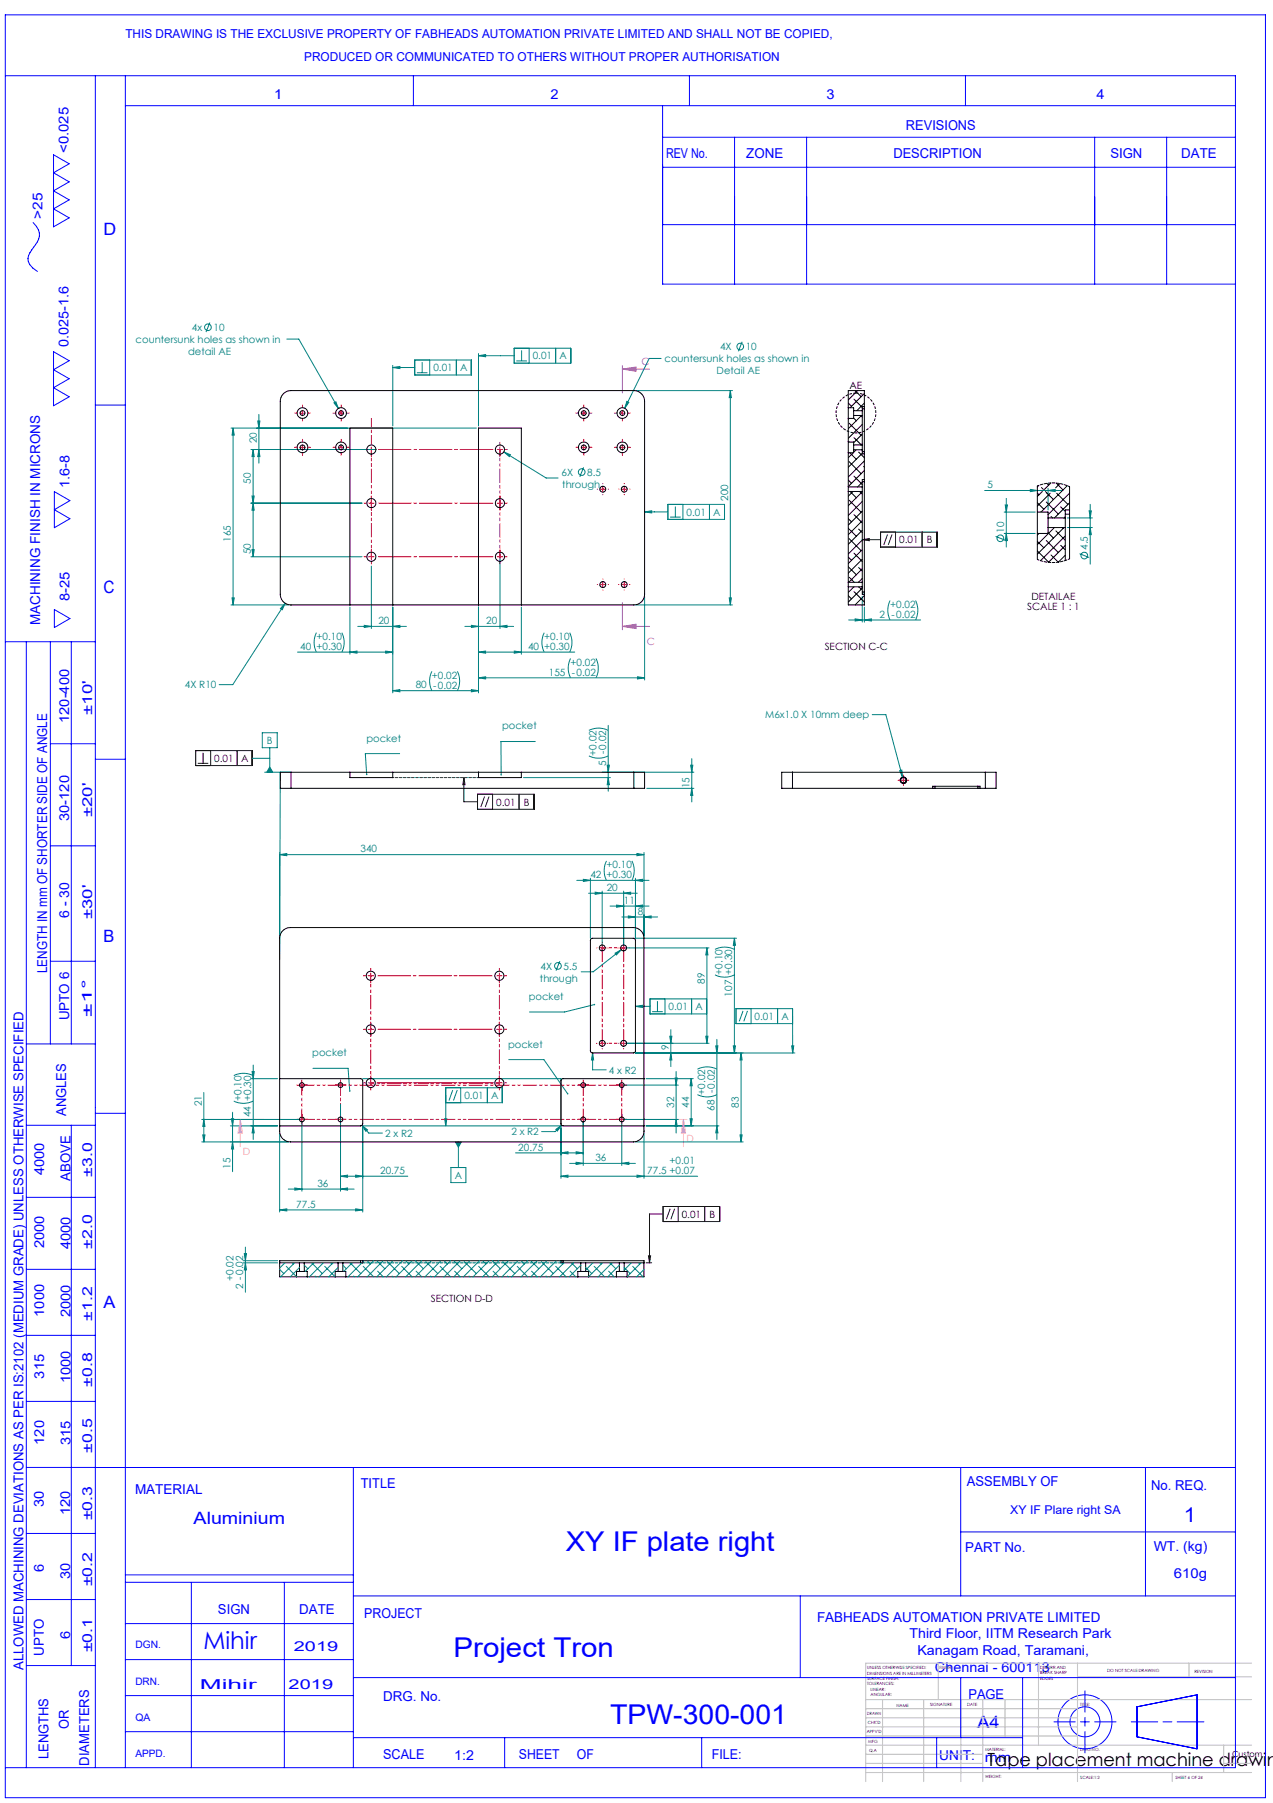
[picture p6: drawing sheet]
<svg xmlns="http://www.w3.org/2000/svg" width="594mm" height="841mm" viewBox="0 0 594 841" stroke-linecap="round" stroke-linejoin="round" font-family="sans-serif">
<g fill="none" stroke="#191924" stroke-width=".47">
<path d="M402 252h9M402 252l4-1v1zM411 248h26v7h-26zM414 249l-2 5M416 249l-2 5M418 248v7M430 248v7M91 350h27v7h-27zM92 356h5M95 351v5M98 350v7M111 350v7"/>
<path d="M216 363l1 3h-1zM216 363v11h7M223 370h26v7h-26zM226 372l-2 4M228 372l-2 4M230 370v7M242 370v7M309 563h27v7h-27zM309 566h-6v23M313 564l-2 5M315 564l-2 5M316 563v7"/>
<path d="M329 563v7M301 589h3M303 586h1l-1 3z"/>
</g>
<g fill="none" stroke="#008080" stroke-width=".47">
<path d="M98 150l-2 5M134 158h5l19 33M346 159l-1 5M183 171h4v1zM183 171h11M183 170v29M194 168h26v7h-26zM195 174h4M197 169v5M201 168v7M213 168v7M223 166l4-1v1z"/>
<path d="M223 166h17M223 165v34M240 162h26v7h-26zM241 168h5M243 163v5M247 162v7M259 162v7M308 167h-5l-11 23M108 200h114M109 200v3h-1zM109 200v82M120 196h1v4z"/>
<path d="M121 193v23M156 188l1-1 1 4zM292 187l1 1-1 2zM297 182h45M341 182v3h-1zM341 182v100M117 210h59M118 210l1 3h-1zM118 210v50M121 210v3h-1zM235 211l3 1v1zM235 211l20 12h5"/>
<path d="M272 218l-1 4M117 235h52M118 231h1l-1 4zM118 235l1 3h-1zM301 239l3-1v1zM301 239h11M312 235h26v7h-26zM315 236v5M319 235v7M331 235v7M459 229h36M469 239h14"/>
<path d="M469 236h1v3zM470 232v23M481 228l3 1h-3zM489 229l3-1v1zM489 228v10M508 238h1v4zM509 235v28M117 260h52M118 256h1l-1 4zM313 241h5M465 250l4 2M469 249h14"/>
<path d="M470 249v3h-1zM498 246h12M498 242h12M504 258l4 2M509 246v3h-1zM108 279h1v3zM173 264v29M233 261v32M301 278v39M340 279h1v3zM402 278v12M108 282h27"/>
<path d="M133 281l-1 3h-1zM133 281l-24 38h-7M148 295a10 10 0 0 0 0 9M160 295a10 10 0 0 1 0 9M163 283v22M167 292h23M170 292h3l-3 1zM183 292h4v1zM183 283v40M217 292h23M220 292h3l-3 1zM223 283v40"/>
<path d="M233 292h4v1zM243 283v22M254 295a10 10 0 0 0 0 9M266 295a10 10 0 0 1 0 9M297 282h45M396 289h34M399 289h3l-3 1zM403 289h4v1zM403 283v7M415 280a10 10 0 0 0 0 9M427 280a10 10 0 0 1 0 9M139 304h44"/>
<path d="M163 304h4v1zM180 304h3l-3 1zM202 313a10 10 0 0 0 0 9M213 313a10 10 0 0 1 0 9M223 304h45M223 304h4v1zM223 316h4v1zM223 316h78M240 304h3l-3 1zM266 307a10 10 0 0 0 0 9M278 307a10 10 0 0 1 0 9M297 316h4l-4 1z"/>
<path d="M183 322h4v1zM183 322h40M220 322h3l-3 1zM284 338v31M407 333h6l8 30M118 354h8M122 342h7v7h-7zM126 358l1 2h-3zM126 349v11M186 352h-16l1 9M250 346h-16v15M275 353a10 10 0 0 0 9 0"/>
<path d="M275 341a10 10 0 0 1 9 0M283 357h1v3zM322 357h1v3zM323 354v20M420 359h1v4zM123 360h13M131 360l-1 87M244 363h41M281 360h43M284 363v3h-1zM302 368h22M323 368v3h-1z"/>
<path d="M130 399l4-1v1zM130 398v39M130 399h170M297 398l3 1h-3zM300 398v39M269 411h34M272 410l3 1h-3zM275 417h22M275 410v28M278 416l3 1h-3zM281 416v25M283 402a10 10 0 0 0 0 9"/>
<path d="M291 417l3-1v1zM291 416v25M295 402a10 10 0 0 1 0 9M297 411l3-1v1zM297 410v28h47M285 423h18M288 422l3 1h-3zM290 428h17M293 427l4 1h-4zM297 423l3-1v1zM300 428l4-1v1zM343 438v3h-1z"/>
<path d="M343 438v53M261 448l-2 5M287 445l3-2-2 2zM290 443l-13 10h-6M292 442h39M330 442v45M330 442v3h-1zM334 455a10 10 0 0 0 9 0M334 443a10 10 0 0 1 9 0M277 469l-14 3h-16M297 469h3v1zM297 469h6"/>
<path d="M304 472h5M307 467v5M310 466v7M323 466v7M330 466h-27v7h27M343 470h27v7h-27zM347 472l-2 4M349 472l-2 4M350 470v7M363 470v7M370 474v17M118 500h1l-1 3z"/>
<path d="M118 497v35M146 498h16l1 11M237 494h17l11 16M277 491v3h-1zM277 491v8h6M292 487h39M297 491h74M313 483h1l-1 4zM313 491l1 3h-1zM313 480v18M315 500v29M325 499a10 10 0 0 1 10 0"/>
<path d="M329 483h1v4zM334 488h1v3zM335 485v47M342 488h1v3zM346 491v3h-1zM346 491v42M369 488h1v3zM95 510v23M109 519v28M109 514a10 10 0 0 0 9 0M109 502a10 10 0 0 1 9 0M117 503h13"/>
<path d="M159 515v41M169 503h93v47M208 514h26v-7h-26v18M211 508l-1 5M213 508l-1 5M215 507v7M227 507v7M291 506h26M301 503h22M315 503h1l-1 3zM323 503v3h-1zM323 503v22"/>
<path d="M325 511a10 10 0 0 0 10 0M94 522h46M94 533h41M95 529h1l-1 4zM95 522l1 3h-1zM107 525h23M108 522h1v3zM109 533v3h-1zM118 525l1 3h-1zM130 529v36M141 523v33M169 525l2 2v1z"/>
<path d="M169 525l3 4h6M207 522h1v3zM212 533h3l-1 2zM214 533v12M241 538h31M259 527l3-2-2 3zM262 538l3-1v1zM262 525h-93v40M262 525l-3 3h-6M269 537l3 1h-3zM272 523v21M290 523v21"/>
<path d="M291 522h26M297 533h50M300 529v21M301 525h34M315 522l1 3h-1zM322 522h1v3zM335 525v3h-1zM345 529h1v4zM135 555h30M138 554l3 1h-3zM159 549l3-1v1zM159 555l3-1v1z"/>
<path d="M159 549h31M166 548l3 1h-3zM210 545h7v7h-7zM262 549l3-1v1zM262 549h64M266 543h30M269 542l3 1h-3zM290 543l3-1v1zM297 548l3 1h-3zM130 564h39M130 564h4v1zM166 564h3l-3 1z"/>
<path d="M113 589h17M113 588h17M114 585h1v3zM115 582v21M115 589v3h-1z"/>
<circle cx="97" cy="153" r="1.6"/>
<circle cx="345" cy="162" r="1.6"/>
<circle cx="271" cy="220" r="1.6"/>
<circle cx="467" cy="251" r="1.5"/>
<circle cx="506" cy="259" r="1.6"/>
<circle cx="260" cy="451" r="1.6"/>
</g>
<path d="M420 364a1.5 1.5 0 0 1 1-2 1.5 1.5 0 0 1 2 2 1.5 1.5 0 0 1-2 1" fill="none" stroke="#000" stroke-width=".47"/>
<path d="M399 183a9 9 0 0 0-8 14 9 9 0 0 0 16 1 9 9 0 0 0-7-15h-1" fill="none" stroke="#000" stroke-width=".47" stroke-dasharray="1.3 .6" stroke-linecap="butt"/>
<path d="M111 522h12M112 522l1 7h-2zM112 522v13M308 522h12M319 522l1 7h-2zM319 522v13" fill="none" stroke="#ff80c0" stroke-width=".47"/>
<path d="M290 172l7-1v2zM290 172h13M290 171v12M290 292l7-1v2zM290 281v13M290 292h13" fill="none" stroke="#f0f" stroke-width=".47"/>
<g fill="none" stroke="#00f" stroke-width=".47">
<path d="M2 7h588v832h-588zM2 35h574v790h-574M44 35v790M58 35v790M193 35v14M322 35v14M450 35v14M58 49h518M309 49v84h267M25 72l7 4-7 5 7 4-7 4 7 4-7 4 7 5-7 4zM309 78h267M309 64h267"/>
<path d="M343 64v69M376 64v69M511 64v69M544 64v69M15 104a7 7 0 0 1 2 10l-2 3a6 6 0 0 0 2 10M309 105h267M25 164l7 4-7 4 7 5-7 4 7 4-7 4zM44 189h14M25 229l8 5-8 4 8 4-8 4zM2 299h42M12 299v526M23 299v188"/>
<path d="M25 284l8 5-8 4zM33 299v188M23 347h21M44 354h14M23 395h21M23 448h21M12 487h32M44 519h14M12 525h32M33 525v252M12 558h32M12 592h32"/>
<path d="M12 623h32M12 654h32M12 684h32M44 685h532M165 685v140M448 685v59M534 685v59M12 715h32M448 715h128M58 735h107M58 738h107M89 738v87"/>
<path d="M133 738v87M12 746h32M58 757h107M165 744h411M373 744v39M12 777h32M58 774h107M58 791h107M165 783h411M448 783v28M477 783v42M506 789v10"/>
<path d="M531 796l28-5v25l-28-6zM58 808h107M165 811h312M235 811v14M327 811v14M437 811v14M492 803h10M504 803h4M506 801v4M506 808v10M511 803h10M528 803h12"/>
<path d="M543 803h4M549 803h13"/>
<circle cx="506" cy="803" r="7"/>
<circle cx="506" cy="803" r="13"/>
</g>
<g fill="none" stroke="#f00" stroke-width=".47" stroke-dasharray="15.2 1.3 1.3 1.3">
<path d="M139 193h-2M141 190v-1M141 195v1M144 193h1M157 193h-2M159 190v-1M159 195v1M162 193h1M270 193h-1M272 190v-1M272 195v1M275 193h1"/>
<path d="M288 193h-1M290 190v-1M290 195v1M293 193h1M139 209h-2M141 206v-1M141 211v1M144 209h1M157 209h-2M159 206v-1M159 211v1M162 209h1"/>
<path d="M171 210h-1M173 212v1M233 210v-2M233 210h-1M233 210v1M233 210h2M233 207v-1M233 212v1M236 210h1M270 209h-1M272 206v-1M272 211v1"/>
<path d="M275 209h1M288 209h-1M290 206v-1M290 211v1M293 209h1M171 235h-1M173 232v-1M173 237v1M233 235v-2M233 235h-1M233 235v1M233 235h2"/>
<path d="M233 232v-1M233 237v1M236 235h1M279 228h.1M281 226h.1M281 231h.1M284 228h.1M289 228h.1M291 226h.1M291 231h.1M294 228h.1M171 260h-1"/>
<path d="M173 257v-1M233 260v-2M233 260h-1M233 260v1M233 260h2M233 257v-1M236 260h1M173 262v1M233 262v1M279 273h.1M281 270h.1M281 275h.1"/>
<path d="M284 273h.1M289 273h.1M291 270h.1M291 275h.1M294 273h.1M420 364h-1M422 363v-2M422 365v1M423 364h1M281 440h.1M291 440h.1M171 455h-1"/>
<path d="M173 453v-1M173 458v1M233 455v-1M233 455h-1M233 455v1M233 455h1M233 453v-1M233 458v1M236 455h.1M279 442h-1M281 445h.1M284 442h.1"/>
<path d="M289 442h-1M291 445h.1M294 442h.1M173 478v-1M233 478v-1M171 480h-1M173 483v1M233 480v-1M233 480h-1M233 480v1M233 480h1M233 483v1"/>
<path d="M236 480h.1M279 487h-1M281 484h.1M281 489h.1M284 487h.1M289 487h-1M291 484h.1M291 489h.1M294 487h.1M140 506h-1M141 505v-1M141 507v2"/>
<path d="M142 506h1M158 506h-1M159 505v-1M159 507v2M160 506h1M171 505h-1M173 503v-1M173 508v1M233 505v-1M233 505h-1M233 505v1M233 505h1"/>
<path d="M233 503v-1M233 508v1M236 505h.1M271 506h-1M272 505v-1M272 507v2M273 506h2M289 506h-1M290 505v-1M290 507v2M291 506h2M140 522h-1"/>
<path d="M141 521v-1M141 523v2M142 522h1M158 522h-1M159 521v-1M159 523v2M160 522h1M271 522h-1M272 521v-1M272 523v2M273 522h2M289 522h-1"/>
<path d="M290 521v-1M290 523v2M291 522h2"/>
</g>
<g fill="none" stroke="#f00" stroke-width=".47">
<path d="M140 193h2M141 191v3M158 193h2M159 191v3M271 193h3M272 191v3M289 193h3M290 191v3M140 209h2M141 207v3M158 209h2M159 207v3"/>
<path d="M172 210h3M173 208v3M271 209h3M272 207v3M289 209h3M290 207v3M172 235h3M173 233v3M280 228h3M281 227v2M290 228h3M291 227v2"/>
<path d="M172 260h3M173 258v3M280 273h3M281 271v3M290 273h3M291 271v3M420 364h3M422 363v2M172 455h2M173 454v2M280 442h2M281 441v2"/>
<path d="M290 442h2M291 441v2M173 479v2M172 480h2M280 487h2M281 485v3M290 487h2M291 485v3M140 506h2M141 505v2M158 506h2M159 505v2"/>
<path d="M172 505h2M173 504v2M271 506h2M272 505v2M289 506h2M290 505v2M140 522h2M141 521v2M158 522h2M159 521v2M271 522h2M272 521v2"/>
<path d="M289 522h2M290 521v2"/>
</g>
<path d="M176 210h55M176 235h55M176 260h55M176 455h55M176 480h55M176 505h55" fill="none" stroke="#f00" stroke-width=".47" stroke-dasharray="15.2 1.3 1.3 1.3" stroke-dashoffset="-.8"/>
<path d="M173 207v-12" fill="none" stroke="#f00" stroke-width=".47" stroke-dasharray="15.2 1.3 1.3 1.3" stroke-dashoffset="11.2"/>
<path d="M173 210v50M233 210v50M173 455v50M233 505v-50" fill="none" stroke="#f00" stroke-width=".47" stroke-dasharray="6.3 1.3 1.3 1.3 1.3 1.3" stroke-dashoffset="3.6"/>
<path d="M141 506v16M159 506v16M290 506v16M272 522v-16" fill="none" stroke="#f00" stroke-width=".47" stroke-dasharray="6.3 1.3 1.3 1.3 1.3 1.3" stroke-dashoffset="1.5"/>
<path d="M141 506h18M272 506h18M141 522h18M290 522h-18" fill="none" stroke="#f00" stroke-width=".47" stroke-dasharray="6.3 1.3 1.3 1.3 1.3 1.3" stroke-dashoffset=".5"/>
<path d="M173 505h60" fill="none" stroke="#f00" stroke-width=".47" stroke-dasharray="6.3 1.3 1.3 1.3 1.3 1.3" stroke-dashoffset="4.9"/>
<path d="M281 442h10M291 487h-10" fill="none" stroke="#f00" stroke-width=".47" stroke-dasharray="6.3 1.3 1.3 1.3 1.3 1.3" stroke-dashoffset="4.5"/>
<path d="M291 442v45M281 487v-45" fill="none" stroke="#f00" stroke-width=".47" stroke-dasharray="6.3 1.3 1.3 1.3 1.3 1.3"/>
<path d="M159 506h113M159 522h113" fill="none" stroke="#f00" stroke-width=".47" stroke-dasharray="6.3 1.3 1.3 1.3 1.3 1.3" stroke-dashoffset="3.7"/>
<path d="M183 363h40" fill="none" stroke="#008000" stroke-width=".47" stroke-dasharray="1.3 .6" stroke-dashoffset=".5"/>
<path d="M169 589h93" fill="none" stroke="#008000" stroke-width=".47" stroke-dasharray="1.3 .6" stroke-dashoffset=".1"/>
<g fill="none" stroke="#c0c0c0" stroke-width=".5">
<path d="M438 776v17M485 776v38M503 776v55M555 776v6M584 776h-180v55M404 793h180M404 797h99M412 793v38M431 793v38M448 793v38M459 793v38M469 793v17"/>
<path d="M503 782h81M404 810h99M404 806h99M404 801h99M404 818h55M404 814h180M571 814v13M404 827h180M404 823h55M547 827v4M571 823h13"/>
</g>
<path d="M403 289h4v1zM399 289h3l-3 1z" fill="#008080"/>
<path d="M216 363l1 3h-1zM402 252l4-1v1zM303 586h1l-1 3z" fill="#191924"/>
<g fill="#008080">
<path d="M126 358l1 2h-3zM223 166l4-1v1zM183 171h4v1zM301 239l3-1v1zM207 522h1v3zM369 488h1v3zM297 469h3v1zM212 533l2 2 1-2z"/>
<path d="M171 361v1zM234 361v1zM277 468l1 1z"/>
<path d="M481 228l3 1h-3zM489 229l3-1v1z"/>
<path d="M115 589v3h-1zM114 585h1v3z"/>
<path d="M509 246v3h-1zM508 238h1v4z"/>
<path d="M469 236h1v3zM470 249v3h-1z"/>
</g>
<path d="M319 522l1 7h-2zM112 522l1 7h-2z" fill="#ff80c0"/>
<path d="M290 172l7-1v2zM290 292l7-1v2z" fill="#f0f"/>
<g fill="#008080">
<path d="M233 292h4v1zM220 292h3l-3 1zM290 543l3-1v1zM269 542l3 1h-3zM297 423l3-1v1zM288 422l3 1h-3z"/>
<path d="M159 549l3-1v1zM166 548l3 1h-3zM262 538l3-1v1zM269 537l3 1h-3zM138 554l3 1h-3zM159 555l3-1v1zM278 416l3 1h-3zM291 417l3-1v1zM262 549l3-1v1zM297 548l3 1h-3z"/>
<path d="M313 491l1 3h-1zM313 483h1l-1 4z"/>
<path d="M95 522l1 3h-1zM95 529h1l-1 4zM315 503h1l-1 3zM315 522l1 3h-1zM330 442v3h-1zM329 483h1v4z"/>
<path d="M240 304h3l-3 1zM223 304h4v1zM180 304h3l-3 1zM163 304h4v1zM166 564h3l-3 1zM130 564h4v1z"/>
<path d="M183 322h4v1zM220 322h3l-3 1zM235 211l3 2v-1zM133 281l-2 3h1zM292 187v3l1-2zM156 188l2 3-1-4zM223 316h4v1zM297 316h4l-4 1zM420 359l1 4v-4zM130 399l4-1v1zM297 398l3 1h-3zM293 427l4 1h-4zM300 428l4-1v1zM287 445h1l2-2zM272 410l3 1h-3zM297 411l3-1v1zM169 525l2 3v-1zM259 527l1 1 2-3zM277 491l-1 3h1z"/>
<path d="M183 292h4v1zM170 292h3l-3 1z"/>
<path d="M323 368v3h-1zM322 357h1v3zM284 363v3h-1zM283 357h1v3zM340 279h1v3zM341 182v3h-1zM109 533v3h-1zM108 522h1v3zM322 522h1v3zM323 503v3h-1zM345 529h1v4zM346 491v3h-1zM342 488h1v3zM343 438v3h-1zM335 525v3h-1zM334 488h1v3zM118 525l1 3h-1zM118 500h1l-1 3z"/>
<path d="M109 200v3h-1zM108 279h1v3zM118 210l1 3h-1zM118 231h1l-1 4zM118 235l1 3h-1zM118 256h1l-1 4zM120 196h1v4zM121 210v3h-1z"/>
</g>
<g fill="none" stroke="#000" stroke-width=".47">
<path d="M132 184l2-2h2h160a5 5 0 0 1 5 5v90a5 5 0 0 1-5 5h-160a5 5 0 0 1-5-5v-90zM396 190v5M396 195v11M396 190h2v2M396 188l1 2M396 195v1M396 197l6 6M398 192v2M398 192h4M398 194h4M398 194v1h-2M398 195l2 1"/>
<path d="M398 186l4 4M399 182l3 3M400 182l-4 5M402 194v1M402 194l-6 6M402 192v2M402 194v14M402 191h1M402 198l-6 6M403 190v1M403 190v-8h-7v8M403 190h-1v2"/>
<path d="M403 191v20M403 184l-6 6M403 188l-3 4M396 206v5M396 211v16M396 206h2v2M396 206h.1M396 215l6 6M397 211l3 3M398 211l-2 2M398 208v2M398 208h4"/>
<path d="M398 210h4M398 210v1h-2M398 204l4 4v-1M399 210l-1 1M401 211l2 2M402 208v2M402 210v2h1M402 211h1M402 202l-4 4M402 211l-6 7M403 218h.1M403 211v1"/>
<path d="M403 212v12M403 215l-7 7M403 219l-7 8M396 227v2M396 229v43M396 227h6M396 229h6M396 224l1 1M396 233l6 6M397 229l3 3M398 229l-2 2M398 222l4 4"/>
<path d="M401 229l1 1M402 227v2M402 229v43M402 225h1M402 225l-2 2M402 229l-6 7M402 234l-6 6M402 238l-6 7M403 224v1M403 224h-1v3M403 225v51M484 239v10"/>
<path d="M484 239h5v3M484 227v12M484 235l3 3M484 230l1 1M485 226l-1 1M486 227l1 1M486 229l-2 3M488 229l4 4M488 234l6 6M488 225l1 1M490 230l-6 6M490 225l-3 3"/>
<path d="M493 225l3 4M493 230l5 5M495 226l-2 2M495 236l2 3M497 240h2M498 227l-12 12M499 227h.1M499 238v2M499 238h-2v4M499 227v11M499 240v21M499 230l-10 10"/>
<path d="M499 235l-7 7M396 260l1 1M396 246l4 4M396 242l1 1M396 251l6 6M398 258l4 4M398 240l4 4M401 247l1 1M402 243l-6 6M402 247l-6 7M402 252l-6 6M402 256l-6 7"/>
<path d="M484 249v12M484 257l5 5M484 252l3 3M485 249l-1 1M488 252l6 6M489 242v4M489 242h8M489 246h8M489 246v3h-5M489 249l3 2M490 241l1 1M490 259l4 3 3-3"/>
<path d="M492 246l-8 8M493 248l4 4M495 254l2 2M496 246h.1M496 246l-12 12M497 242v4M497 246v15M497 241l-1 1M497 250l-11 12M497 254l-8 8M396 272v2M396 274v8h7v-5"/>
<path d="M396 274h6M396 272h6M396 278l1 1M396 264l4 4M396 269l3 3M398 274l-2 2M398 276l5 5M401 265l1 1M401 274l1 1M402 272v2M402 274v3h1M402 276h1"/>
<path d="M402 274l-6 7M402 261l-6 6M402 265l-6 7M402 270l-1 2M403 276v1M403 278l-4 4M163 282v-82h20v82M223 282v-82h20v82M136 360h-5v8h5M136 368h160M136 360v8M136 360h160"/>
<path d="M163 360v3h20v-3M223 360v3h20v-3M296 360h5v8h-5M296 360v8M370 360h-5v8h5M370 368h65M370 360h90M370 360v8M435 368h1M435 368v-1h22v1M436 368h20M436 367v1"/>
<path d="M456 368h1M456 367v1M457 368h3M460 360h5v8h-5M460 360v8M132 434l2-1h2h159a5 5 0 0 1 5 5v90a5 5 0 0 1-5 5h-159a5 5 0 0 1-6-5v-90zM276 438h19h1l1 52-1 1h-19l-1-1-1-51zM130 503h38l1 1v20v1h-39M300 503h-37l-1 1v20v1h38M130 589h10M138 596h5M140 593h2"/>
<path d="M140 589h2M140 593h-2v3M140 589v4M142 593h1v3M142 589h16M142 589v4M143 596h13M156 596h5M158 593h2M158 589h2M158 593h-2v3M158 589v4"/>
<path d="M160 593h1v3M160 589v4M161 596h109M168 588h1M168 588h-38v8h8M168 588v1M169 588v1h-9M169 588h93M262 588h1M262 588v1h9M263 588h37v8h-7M263 588v1"/>
<path d="M270 596h5M271 589h2M271 593h2M271 589v4M271 593h-1v3M273 593h2v3M273 589h16M273 589v4M275 596h13M288 596h5M289 589h2M289 593h2"/>
<path d="M289 593h-1v3M289 589v4M291 593h2v3M291 589h9M291 589v4"/>
<circle cx="141" cy="193" r="2.5"/>
<circle cx="141" cy="193" r="1.1"/>
<circle cx="159" cy="193" r="1.1"/>
<circle cx="159" cy="193" r="2.5"/>
<circle cx="272" cy="193" r="2.5"/>
<circle cx="272" cy="193" r="1.1"/>
<circle cx="290" cy="193" r="1.1"/>
<circle cx="290" cy="193" r="2.5"/>
<circle cx="141" cy="209" r="1.1"/>
<circle cx="141" cy="209" r="2.5"/>
<circle cx="159" cy="209" r="1.1"/>
<circle cx="159" cy="209" r="2.5"/>
<circle cx="173" cy="210" r="2.1"/>
<circle cx="233" cy="210" r="2.1"/>
<circle cx="272" cy="209" r="2.5"/>
<circle cx="272" cy="209" r="1.1"/>
<circle cx="290" cy="209" r="1.1"/>
<circle cx="290" cy="209" r="2.5"/>
<circle cx="173" cy="235" r="2.1"/>
<circle cx="233" cy="235" r="2.1"/>
<circle cx="281" cy="228" r="1.4"/>
<circle cx="291" cy="228" r="1.4"/>
<circle cx="173" cy="260" r="2.1"/>
<circle cx="233" cy="260" r="2.1"/>
<circle cx="281" cy="273" r="1.4"/>
<circle cx="291" cy="273" r="1.4"/>
<circle cx="422" cy="364" r="1.2"/>
<circle cx="422" cy="364" r="1.5"/>
<circle cx="173" cy="455" r="2.1"/>
<circle cx="233" cy="455" r="2.1"/>
<circle cx="281" cy="442" r="1.4"/>
<circle cx="291" cy="442" r="1.4"/>
<circle cx="173" cy="480" r="2.1"/>
<circle cx="233" cy="480" r="2.1"/>
<circle cx="281" cy="487" r="1.4"/>
<circle cx="291" cy="487" r="1.4"/>
<circle cx="141" cy="506" r="1.1"/>
<circle cx="159" cy="506" r="1.1"/>
<circle cx="173" cy="505" r="2.1"/>
<circle cx="233" cy="505" r="2.1"/>
<circle cx="272" cy="506" r="1.1"/>
<circle cx="290" cy="506" r="1.1"/>
<circle cx="141" cy="522" r="1.1"/>
<circle cx="159" cy="522" r="1.1"/>
<circle cx="272" cy="522" r="1.1"/>
<circle cx="290" cy="522" r="1.1"/>
</g>
<path d="M499 227l-4-1-3-1-8 2M484 261l4 1h4l7-1" fill="none" stroke="#000" stroke-width=".47" stroke-dasharray="1.3 .6" stroke-dashoffset=".5"/>
<g fill="none" stroke="#008080" stroke-width=".47">
<path d="M130 592l2 2M133 589l-3 2M134 591l4 5M136 589l1 1M137 589l-6 7M140 591l-5 5M142 590l2 2M145 589l5 5M146 589l-4 4M147 595v1M151 589l-7 7M152 591l4 5"/>
<path d="M154 589l1 1M155 589l-6 7M158 591l-5 5M160 590l2 2M163 589l5 5M164 589l-4 4M165 595v1M169 589l-7 7M169 591l5 5M170 588l-1 1M171 588l2 2M174 588l-7 8"/>
<path d="M176 588l4 4M176 593l3 3M179 588l-8 8M181 588l5 6M183 595v1M183 588l-7 8M187 591l5 5M188 588l-8 8M189 588l2 2M192 588l-7 8M194 588l4 4M194 593l3 3"/>
<path d="M197 588l-8 8M199 588l5 6M201 595v1M201 588l-7 8M205 591l5 5M206 588l-8 8M207 588l2 2M210 588l-7 8M212 588l4 4M212 593l3 3M215 588l-8 8M217 588l5 6"/>
<path d="M219 595v1M219 588l-7 8M223 591l5 5M224 588l-8 8M225 588l2 2M228 588l-7 8M230 588l3 4M230 593l3 3M233 588l-8 8M235 588l5 6M237 595v1M237 588l-7 8"/>
<path d="M241 591l5 5M242 588l-8 8M243 588l2 2M246 588l-7 8M248 588l3 4M248 593l3 3M251 588l-8 8M253 588l5 6M255 595v1M255 588l-7 8M259 591l5 5M260 588l-8 8"/>
<path d="M261 588l1 1M262 589l1 1M263 589l-6 7M266 593l3 3M267 589l2 3M268 589l-7 7M271 590l-5 6M273 591l3 3M277 589l-4 3M277 591l5 5M280 589l1 1M281 589l-6 7"/>
<path d="M284 593l3 3M285 589l2 3M286 589l-7 7M289 590l-5 6M291 591l3 3M295 589l-4 3M295 591l5 5M298 589l1 1M299 589l-6 7M300 592l-3 4"/>
</g>
<g font-size="12.7" fill="#00f">
<text x="264" y="723">XY IF plate right</text>
<text x="212" y="773">Project Tron</text>
<text x="285" y="804">TPW-300-001</text>
</g>
<text font-size="11.2" fill="#00f" x="95" y="769">Mihir</text>
<text font-size="9.5" fill="#00f" x="552" y="710">1</text>
<text font-size="8.5" x="461" y="824">Tape placement machine drawin</text>
<g font-size="8" fill="#00f">
<text x="48" y="110">D</text>
<text x="48" y="277">C</text>
<text x="48" y="439">B</text>
<text x="48" y="610">A</text>
<text x="90" y="711">Aluminium</text>
<text x="456" y="806">A4</text>
</g>
<g font-size="6.4" fill="#00f">
<text x="128" y="46">1</text>
<text x="257" y="46">2</text>
<text x="386" y="46">3</text>
<text x="512" y="46">4</text>
<text x="423" y="61">REVISIONS</text>
<text x="32" y="71" transform="rotate(-90 32 71)">&lt;0.025</text>
<text x="311" y="74">REV No.</text>
<text x="348" y="74">ZONE</text>
<text x="417" y="74">DESCRIPTION</text>
<text x="518" y="74">SIGN</text>
<text x="551" y="74">DATE</text>
<text x="20" y="102" transform="rotate(-90 20 102)">&gt;25</text>
<text x="32" y="162" transform="rotate(-90 32 162)">0.025-1.6</text>
<text x="32" y="228" transform="rotate(-90 32 228)">1.6-8</text>
<text x="32" y="280" transform="rotate(-90 32 280)">8-25</text>
<text x="19" y="292" transform="rotate(-90 19 292)">MACHINING FINISH IN MICRONS</text>
<text x="43" y="333" transform="rotate(-90 43 333)">±10'</text>
<text x="32" y="337" transform="rotate(-90 32 337)">120-400</text>
<text x="32" y="383" transform="rotate(-90 32 383)">30-120</text>
<text x="43" y="381" transform="rotate(-90 43 381)">±20'</text>
<text x="32" y="428" transform="rotate(-90 32 428)">6 - 30</text>
<text x="43" y="429" transform="rotate(-90 43 429)">±30'</text>
<text x="22" y="454" transform="rotate(-90 22 454)">LENGTH IN mm OF SHORTER SIDE OF ANGLE</text>
<text x="32" y="476" transform="rotate(-90 32 476)">UPTO 6</text>
<text x="43" y="474" transform="rotate(-90 43 474)">±1°</text>
<text x="31" y="521" transform="rotate(-90 31 521)">ANGLES</text>
<text x="21" y="548" transform="rotate(-90 21 548)">4000</text>
<text x="33" y="551" transform="rotate(-90 33 551)">ABOVE</text>
<text x="43" y="549" transform="rotate(-90 43 549)">±3.0</text>
<text x="21" y="582" transform="rotate(-90 21 582)">2000</text>
<text x="33" y="583" transform="rotate(-90 33 583)">4000</text>
<text x="43" y="583" transform="rotate(-90 43 583)">±2.0</text>
<text x="21" y="614" transform="rotate(-90 21 614)">1000</text>
<text x="33" y="615" transform="rotate(-90 33 615)">2000</text>
<text x="43" y="616" transform="rotate(-90 43 616)">±1.2</text>
<text x="21" y="643" transform="rotate(-90 21 643)">315</text>
<text x="33" y="645" transform="rotate(-90 33 645)">1000</text>
<text x="43" y="647" transform="rotate(-90 43 647)">±0.8</text>
<text x="21" y="674" transform="rotate(-90 21 674)">120</text>
<text x="33" y="674" transform="rotate(-90 33 674)">315</text>
<text x="43" y="678" transform="rotate(-90 43 678)">±0.5</text>
<text x="168" y="694">TITLE</text>
<text x="451" y="693">ASSEMBLY OF</text>
<text x="537" y="695">No. REQ.</text>
<text x="63" y="697">MATERIAL</text>
<text x="20" y="703" transform="rotate(-90 20 703)">30</text>
<text x="33" y="707" transform="rotate(-90 33 707)">120</text>
<text x="43" y="709" transform="rotate(-90 43 709)">±0.3</text>
<text x="450" y="724">PART No.</text>
<text x="538" y="723">WT. (kg)</text>
<text x="20" y="733" transform="rotate(-90 20 733)">6</text>
<text x="33" y="737" transform="rotate(-90 33 737)">30</text>
<text x="548" y="736">610g</text>
<text x="43" y="740" transform="rotate(-90 43 740)">±0.2</text>
<text x="102" y="753">SIGN</text>
<text x="140" y="753">DATE</text>
<text x="170" y="755">PROJECT</text>
<text x="381" y="757">FABHEADS AUTOMATION PRIVATE LIMITED</text>
<text x="33" y="765" transform="rotate(-90 33 765)">6</text>
<text x="424" y="764">Third Floor, IITM Research Park</text>
<text x="20" y="772" transform="rotate(-90 20 772)">UPTO</text>
<text x="43" y="771" transform="rotate(-90 43 771)">±0.1</text>
<text x="137" y="770">2019</text>
<text x="428" y="772">Kanagam Road, Taramani,</text>
<text x="11" y="779" transform="rotate(-90 11 779)">ALLOWED MACHINING DEVIATIONS AS PER IS:2102 (MEDIUM GRADE) UNLESS OTHERWISE SPECIFIED</text>
<text x="436" y="780">Chennai - 600113</text>
<text x="93" y="788">Mihir</text>
<text x="135" y="788">2019</text>
<text x="179" y="794">DRG. No.</text>
<text x="452" y="793">PAGE</text>
<text x="32" y="806" transform="rotate(-90 32 806)">OR</text>
<text x="23" y="821" transform="rotate(-90 23 821)">LENGTHS</text>
<text x="179" y="821">SCALE</text>
<text x="212" y="821">1:2</text>
<text x="242" y="821">SHEET</text>
<text x="269" y="821">OF</text>
<text x="332" y="821">FILE:</text>
<text x="438" y="821">UNIT:</text>
<text x="460" y="822">mm</text>
<text x="42" y="824" transform="rotate(-90 42 824)">DIAMETERS</text>
</g>
<g font-size="5.7" fill="#00f">
<text x="59" y="18">THIS DRAWING IS THE EXCLUSIVE PROPERTY OF FABHEADS AUTOMATION PRIVATE LIMITED AND SHALL NOT BE COPIED,</text>
<text x="142" y="29">PRODUCED OR COMMUNICATED TO OTHERS WITHOUT PROPER AUTHORISATION</text>
</g>
<text font-size="5.6" fill="#00f" x="471" y="706">XY IF Plare right SA</text>
<g font-size="4.8" fill="#00f">
<text x="63" y="769">DGN.</text>
<text x="63" y="786">DRN.</text>
<text x="63" y="803">QA</text>
<text x="63" y="820">APPD.</text>
</g>
<g font-size="4.7" fill="#008080">
<text x="90" y="154">4x</text>
<text x="100" y="154">10</text>
<text x="63" y="160">countersunk holes as shown in</text>
<text x="88" y="166">detail AE</text>
<text x="249" y="168">0.01</text>
<text x="261" y="168">A</text>
<text x="336" y="163">4X</text>
<text x="348" y="163">10</text>
<text x="202" y="173">0.01</text>
<text x="215" y="173">A</text>
<text x="310" y="169">countersunk holes as shown in</text>
<text x="334" y="175">Detail AE</text>
<text x="120" y="207" transform="rotate(-90 120 207)">20</text>
<text x="262" y="222">6X</text>
<text x="274" y="222">8.5</text>
<text x="117" y="226" transform="rotate(-90 117 226)">50</text>
<text x="262" y="228">through</text>
<text x="461" y="228">5</text>
<text x="340" y="234" transform="rotate(-90 340 234)">200</text>
<text x="320" y="241">0.01</text>
<text x="333" y="241">A</text>
<text x="469" y="248" transform="rotate(-90 469 248)">10</text>
<text x="108" y="253" transform="rotate(-90 108 253)">165</text>
<text x="508" y="257" transform="rotate(-90 508 257)">4.5</text>
<text x="117" y="259" transform="rotate(-90 117 259)">50</text>
<text x="415" y="284">+0.02</text>
<text x="177" y="291">20</text>
<text x="227" y="291">20</text>
<text x="410" y="288">2 -0.02</text>
<text x="148" y="299">+0.10</text>
<text x="254" y="299">+0.10</text>
<text x="140" y="303">40 +0.30</text>
<text x="246" y="303">40 +0.30</text>
<text x="266" y="311">+0.02</text>
<text x="202" y="317">+0.02</text>
<text x="256" y="315">155 -0.02</text>
<text x="86" y="321">4X R10</text>
<text x="194" y="321">80 -0.02</text>
<text x="357" y="335">M6x1.0 X 10mm deep</text>
<text x="234" y="340">pocket</text>
<text x="125" y="347">B</text>
<text x="171" y="346">pocket</text>
<text x="278" y="353" transform="rotate(-90 278 353)">+0.02</text>
<text x="283" y="358" transform="rotate(-90 283 358)">5 -0.02</text>
<text x="322" y="368" transform="rotate(-90 322 368)">15</text>
<text x="168" y="398">340</text>
<text x="283" y="405">+0.10</text>
<text x="275" y="410">42 +0.30</text>
<text x="283" y="416">20</text>
<text x="291" y="422">11</text>
<text x="298" y="427">8</text>
<text x="252" y="452">4X</text>
<text x="263" y="452">5.5</text>
<text x="337" y="455" transform="rotate(-90 337 455)">+0.10</text>
<text x="252" y="458">through</text>
<text x="329" y="459" transform="rotate(-90 329 459)">89</text>
<text x="247" y="466">pocket</text>
<text x="342" y="465" transform="rotate(-90 342 465)">107 +0.30</text>
<text x="312" y="471">0.01</text>
<text x="325" y="471">A</text>
<text x="352" y="476">0.01</text>
<text x="365" y="476">A</text>
<text x="237" y="489">pocket</text>
<text x="312" y="490" transform="rotate(-90 312 490)">9</text>
<text x="146" y="493">pocket</text>
<text x="284" y="501">4 x R2</text>
<text x="113" y="514" transform="rotate(-90 113 514)">+0.10</text>
<text x="217" y="513">0.01</text>
<text x="229" y="513">A</text>
<text x="329" y="511" transform="rotate(-90 329 511)">+0.02</text>
<text x="94" y="516" transform="rotate(-90 94 516)">21</text>
<text x="117" y="521" transform="rotate(-90 117 521)">44 +0.30</text>
<text x="315" y="517" transform="rotate(-90 315 517)">32</text>
<text x="322" y="517" transform="rotate(-90 322 517)">44</text>
<text x="333" y="518" transform="rotate(-90 333 518)">68 -0.02</text>
<text x="345" y="517" transform="rotate(-90 345 517)">83</text>
<text x="180" y="530">2 x R2</text>
<text x="239" y="530">2 x R2</text>
<text x="242" y="537">20.75</text>
<text x="108" y="545" transform="rotate(-90 108 545)">15</text>
<text x="278" y="542">36</text>
<text x="312" y="543">+0.01</text>
<text x="177" y="548">20.75</text>
<text x="212" y="550">A</text>
<text x="302" y="548">77.5 +0.07</text>
<text x="148" y="554">36</text>
<text x="138" y="563">77.5</text>
<text x="109" y="598" transform="rotate(-90 109 598)">+0.02</text>
<text x="113" y="601" transform="rotate(-90 113 601)">2 -0.02</text>
</g>
<g font-size="4.7" fill="#f0f">
<text x="299" y="170">C</text>
<text x="302" y="301">C</text>
</g>
<text font-size="4.7" x="396" y="181">AE</text>
<g font-size="4.7" fill="#191924">
<text x="420" y="253">0.01</text>
<text x="432" y="253">B</text>
<text x="481" y="280">DETAILAE</text>
<text x="479" y="285">SCALE 1 : 1</text>
<text x="385" y="303">SECTION C-C</text>
<text x="100" y="355">0.01</text>
<text x="112" y="355">A</text>
<text x="232" y="376">0.01</text>
<text x="244" y="376">B</text>
<text x="318" y="568">0.01</text>
<text x="331" y="568">B</text>
<text x="201" y="607">SECTION D-D</text>
</g>
<g font-size="4.7" fill="#ff80c0">
<text x="320" y="533">D</text>
<text x="113" y="539">D</text>
</g>
<text font-size="3.9" x="575" y="820">Custom</text>
<g font-size="2">
<text x="405" y="779">UNLESS OTHERWISE SPECIFIED:</text>
<text x="438" y="779">FINISH:</text>
<text x="485" y="778">DEBURR AND</text>
<text x="517" y="780">DO NOT SCALE DRAWING</text>
<text x="405" y="781">DIMENSIONS ARE IN MILLIMETERS</text>
<text x="405" y="784">SURFACE FINISH:</text>
<text x="485" y="781">BREAK SHARP</text>
<text x="485" y="783">EDGES</text>
<text x="557" y="780">REVISION</text>
<text x="405" y="786">TOLERANCES:</text>
<text x="406" y="789">LINEAR:</text>
<text x="406" y="791">ANGULAR:</text>
<text x="418" y="796">NAME</text>
<text x="434" y="796">SIGNATURE</text>
<text x="451" y="796">DATE</text>
<text x="504" y="796">TITLE:</text>
<text x="405" y="800">DRAWN</text>
<text x="404" y="808">APPV'D</text>
<text x="405" y="804">CHK'D</text>
<text x="405" y="813">MFG</text>
<text x="406" y="817">Q.A</text>
<text x="460" y="817">MATERIAL:</text>
<text x="504" y="817">DWG NO.</text>
<text x="460" y="830">WEIGHT:</text>
<text x="504" y="830">SCALE:1:2</text>
<text x="548" y="830">SHEET 6 OF 24</text>
</g>
</svg>
